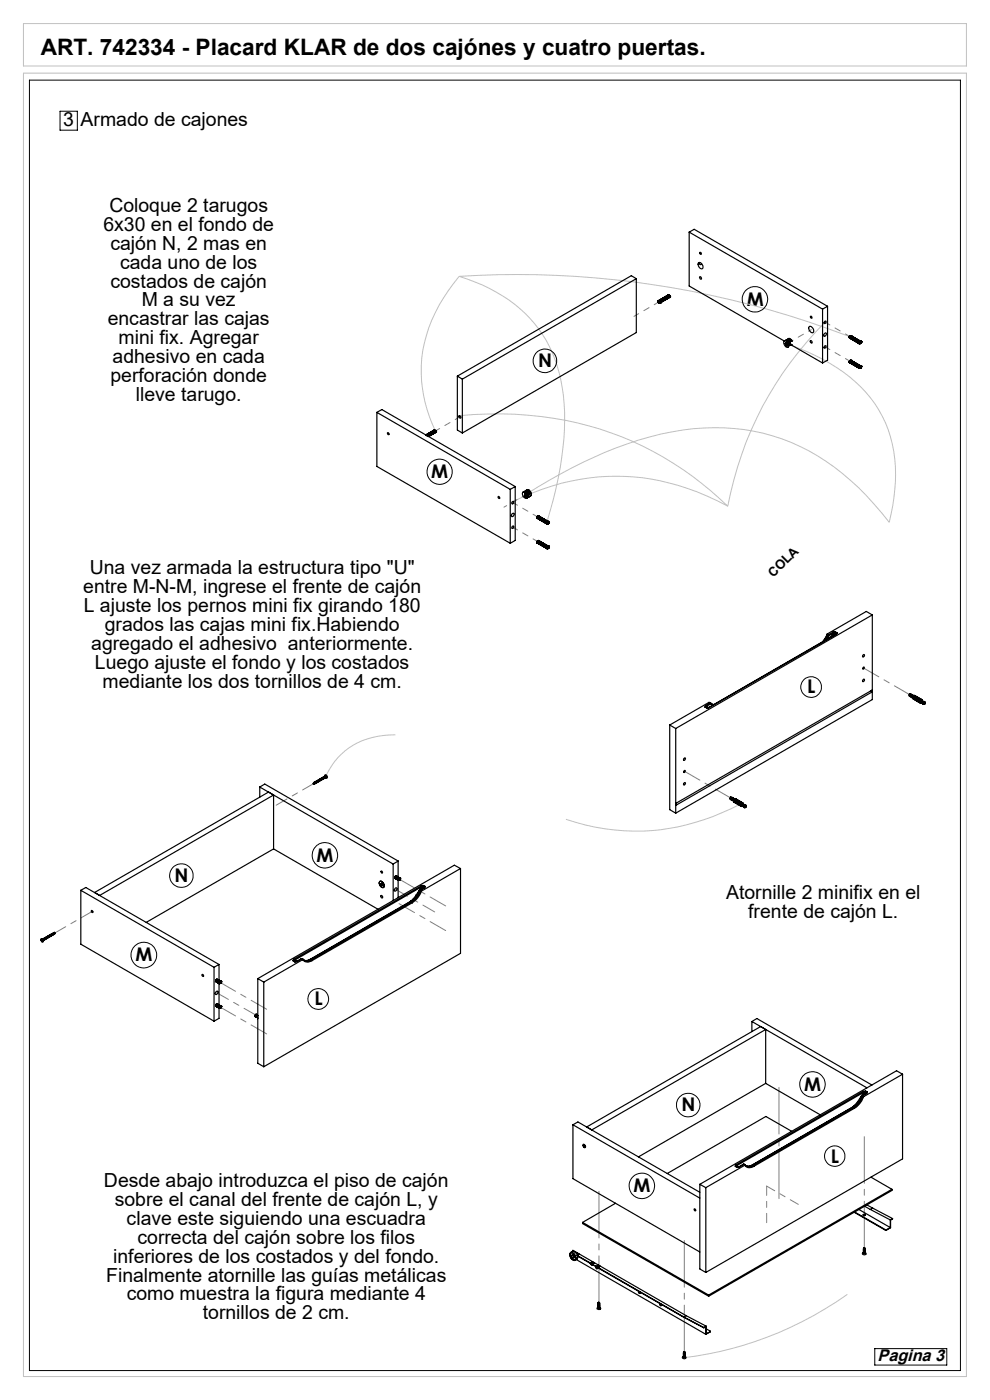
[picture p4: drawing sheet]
<svg xmlns="http://www.w3.org/2000/svg" width="210mm" height="297mm" viewBox="0 0 210 297" stroke-linecap="round" stroke-linejoin="round" font-family="sans-serif">
<path d="M5 15.5h200v276.5h-200zM5 5h200v9h-200zM97.4 58.6a32.2 32.2 0 0 1 16.9 11.2 31.4 31.4 0 0 1 5.5 19.4 74.5 74.5 0 0 1-3.8 21.6M97.4 58.6a196.5 196.5 0 0 1 82.9 12.8M97.4 58.6a31 31 0 0 0-8 20.6 29.5 29.5 0 0 0 3 12.2M167 73a37.4 37.4 0 0 1 17.7 11.5 27.2 27.2 0 0 1 4.9 21.1l-1 5.2a54 54 0 0 0-18.9-16.1 44.3 44.3 0 0 0-29.5-2.6 94.9 94.9 0 0 0-28.5 12.7M175 68.4a73.8 73.8 0 0 0-20.6 39M97.4 88.2a70.9 70.9 0 0 1 43.4 8.8 70.2 70.2 0 0 1 13.6 10.4M108.9 106.4a47.3 47.3 0 0 1 45.5 1M83.9 155.9a15.1 15.1 0 0 0-14.2 7.6l-.6 1.1M157 170.6a45.4 45.4 0 0 1-36.9 3.2M179.7 274.6a75.8 75.8 0 0 1-34.7 13.4" fill="none" stroke="#c0c0c0" stroke-width=".21"/>
<g fill="none" stroke="#000" stroke-width=".21">
<path d="M6.2 17h197.5v273.8h-197.5zM12.7 23.6h3.7v4h-3.7zM185.6 286.1h15.2v3.5h-15.2z"/>
<circle cx="115.6" cy="76.6" r="2.5"/>
<circle cx="160.1" cy="63.5" r="2.7"/>
<circle cx="93.3" cy="100.1" r="2.66"/>
<circle cx="172" cy="145.8" r="2.2"/>
<circle cx="38.5" cy="185.8" r="2.51"/>
<circle cx="68.9" cy="181.5" r="2.69"/>
<circle cx="30.5" cy="202.6" r="2.72"/>
<circle cx="67.5" cy="211.9" r="2.2"/>
<circle cx="146" cy="234.4" r="2.49"/>
<circle cx="172.3" cy="230.1" r="2.69"/>
<circle cx="136.1" cy="251.6" r="2.69"/>
<circle cx="177.1" cy="245.3" r="2.15"/>
</g>
<path d="M139.8 64.1l-5.3 3M175 73.6l5.3 3M180.3 71.4l-5.3-3M97.6 88.4l-5.3 3.1M108.8 106.6l5.3 3.1M108.8 111.8l5.3 3.1" fill="none" stroke="#808080" stroke-width=".21" stroke-dasharray="15.2 1.3 1.3 1.3" stroke-dashoffset="14.1"/>
<path d="M172.1 69.9l-4.5 2.6M106.9 107.6l4.5-2.6" fill="none" stroke="#808080" stroke-width=".21" stroke-dasharray="15.2 1.3 1.3 1.3" stroke-dashoffset="14.6"/>
<path d="M192.9 147.4l-9.7-5.7M145.2 163.6l9.8 5.7" fill="none" stroke="#808080" stroke-width=".21" stroke-dasharray="15.2 1.3 1.3 1.3" stroke-dashoffset="11.5"/>
<path d="M84.6 191.7l9.9 5.7M94.5 192.2l-9.9-5.7M46.7 208.4l9.9 5.7M56.6 219.3l-9.9-5.7" fill="none" stroke="#808080" stroke-width=".21" stroke-dasharray="15.2 1.3 1.3 1.3" stroke-dashoffset="11.4"/>
<path d="M83.9 188.7l8.3 4.8M46 210.6l8.3 4.7" fill="none" stroke="#808080" stroke-width=".21" stroke-dasharray="15.2 1.3 1.3 1.3" stroke-dashoffset="12.4"/>
<path d="M66.5 166.2l-7.9 4.6M19.5 193.4l-7.9 4.5" fill="none" stroke="#808080" stroke-width=".21" stroke-dasharray="15.2 1.3 1.3 1.3" stroke-dashoffset="12.6"/>
<path d="M165.2 254.3v-23.6M127.1 276.3v-23.6M183.3 264.7v-23.6M145.2 286.8v-23.6" fill="none" stroke="#808080" stroke-width=".21" stroke-dasharray="15.2 1.3 1.3 1.3" stroke-dashoffset="5.3"/>
<path d="M162.6 251.6v7.8M169.3 255.5l-6.7-3.9" fill="none" stroke="#808080" stroke-width=".21" stroke-dasharray="15.2 1.3 1.3 1.3" stroke-dashoffset="13.3"/>
<g fill="none" stroke="#000" stroke-width=".25">
<path d="M135 59.1l-1.1-.6-36.9 21.3M135 59.1l-36.9 21.3M135 59.1v11.5l-36.9 21.3M146.2 49.2l28.3 16.4M146.2 49.2l1-.6 28.3 16.4M146.2 49.2v11.5l20.2 11.7M148.2 55.7a.82 .82 0 0 1 .8 .4 .82 .82 0 0 1-.1 .9 .99 .99 0 0 1-.7-1.3zM148.4 55.7a.24 .24 0 0 0 0 .4 .24 .24 0 0 0 .4-.2M148.4 58.7h.2a.27 .27 0 0 1 .2 .2 .27 .27 0 0 1-.2 .3zM148.5 53.5a.21 .21 0 0 1 .3 .2 .21 .21 0 0 1-.2 .2zM97 79.8l1.1 .6M97 79.8v11.4l1.1 .7"/>
<path d="M139.6 63.9h.1M139.6 64h.1M139.6 63.9l.3 .1v.3zM139.6 63.8h.1M139.6 64.1h.1M139.6 63.8v.2M139.6 63.8v.1M139.6 63.8h.2M139.7 63.8h.1M139.7 64.2h.1M139.7 64.2l.1 .1M139.8 63.8h.1"/>
<path d="M139.8 64.3h.1M139.8 63.8l.1 .1M139.9 63.9h.1M139.9 64.3h.1M139.9 63.9v.1M139.9 64h.1M139.9 64l.1 .1M140 64.1h.1M140 64.2h.1M140 64v.3M140 64.2l-.1 .1M140 64.1v.1"/>
<path d="M141.7 62.6h.1M141.7 62.6l-2 1.2M141.8 62.6l-2.2 1.2M141.8 62.6h.1M141.8 62.6l-2.1 1.2M141.9 62.6h.1M141.9 62.6l-2.1 1.2M141.9 62.7h.1M141.9 62.6v.1M141.9 62.7l-2.1 1.1M141.9 62.7l.1 .1M141.9 62.7l-2 1.2"/>
<path d="M142 62.8h.1M142 62.8l-2.1 1.2M142 62.8l-2.1 1.1M142 62.8v.1M142 63.1h.1M142 63.1l-2.1 1.2M142 63h.1M142 62.9h.1M142 62.9l-2 1.1M142 62.9l-2 1.2M142 63l-2 1.2M142 63.1l-2 1.2"/>
<path d="M142.1 62.9l-2.1 1.2M142.1 62.9h-.1M166.3 72.5a.7 .7 0 0 1 .8 0 .7 .7 0 0 1 .2 .8 .42 .42 0 0 1-.5 .4 .42 .42 0 0 1-.4-.4zM166.6 72.2h.4l-.6 .1M166.6 72.9l.1 .1M166.7 72.9l.1 .1M166.7 72.8v.1M166.7 72.9h-.1M166.7 72.2a.57 .57 0 0 1 .6-.1 .57 .57 0 0 1 .3 .5M166.7 72.9v-.2l.3 .4h-.2M166.7 73v.2M166.8 73.1h.1"/>
<path d="M166.8 72.7l-.1 .2M166.8 73v.1M166.8 73h-.1M166.8 73.1l-.1 .1M166.8 73.1v.1h-.1M166.8 73.1h.2M167 72a.52 .52 0 0 1 .6-.1 .52 .52 0 0 1 .3 .5M167 72.2l.5 .5M167 72.2l-.2 .1a.81 .81 0 0 1 .3 1.3M167 73l.3 .3h-.3zM167 72.2v.3l.5 .2M167.1 73v.3l.2-.1"/>
<path d="M167.1 71.9a.53 .53 0 0 1 .8 .5M167.2 72.5l.1 .3 .2-.1M167.5 73.2h.4M167.5 73.2h-.1M167.5 72.4v-.2l.4 .2M167.5 73v.2M167.5 73l.4 .2M167.6 72.9l.4 .2-.1 .1M167.6 72.2v.3M167.6 72.6v.3M167.6 72.9l-.1 .1M167.6 72.6l-.1 .1"/>
<path d="M167.9 73.2l6.6 3.8M171.7 69.3a.79 .79 0 0 1 .8 .4 .79 .79 0 0 1-.1 .9l-.5-.2a.9 .9 0 0 1-.2-1.1zM171.9 72.3l.1-.1 .3 .4a.26 .26 0 0 1-.4 .1 .26 .26 0 0 1 0-.4zM171.9 67.1a.2 .2 0 0 1 .3 .1 .2 .2 0 0 1-.1 .3zM174.5 65.6v11.4M174.8 70.8l.3-.2a.36 .36 0 0 1 .1 .5 .36 .36 0 0 1-.5 .2zM174.9 73.4l.2-.1a.25 .25 0 0 1 .1 .4 .25 .25 0 0 1-.4 0zM174.9 68.2l.2-.1a.23 .23 0 0 1 .1 .4 .23 .23 0 0 1-.4-.1zM175.5 65l-1 .6M175.5 65v11.4l-1 .6M180.1 76.8l2.1 1.2M180.1 76.8l2.1 1.3"/>
<path d="M180.1 71.5l2.1 1.3M180.1 71.6l2.1 1.2M180.2 76.8h.1M180.2 71.5h.1M180.2 71.6h.1M180.2 76.7l2 1.2M180.2 76.7v.1M180.2 76.8v.1M180.2 76.9h.1M180.2 71.7h.1M180.2 71.4v.1M180.2 76.7h.1"/>
<path d="M180.2 71.6l2 1.2M180.2 76.8l2 1.2M180.2 76.8h-.1M180.2 76.9l2 1.1M180.2 71.4l2 1.2M180.2 71.4h.1M180.2 71.5l2 1.1M180.2 71.5l2 1.2M180.2 71.7l2 1.2M180.2 76.6h.1M180.2 76.6v.1M180.2 76.6l2 1.2"/>
<path d="M180.2 76.9l2 1.2M180.2 71.4l2.1 1.1M180.2 76.5h.1M180.2 76.5v.1M180.2 71.3h.1M180.2 71.3v.1M180.2 76.5l2.1 1.2M180.2 76.6l2.1 1.1M180.2 71.3l2.1 1.2M180.3 71.3l-.1 .1M180.3 71.3h.1M180.3 76.5l-.1 .1"/>
<path d="M180.3 76.5l2 1.2M180.3 71.3l2 1.2M180.3 76.5h.1M180.3 76.5l2.1 1.1M180.3 76.5h-.1M180.3 71.3l2.1 1.2M180.3 71.3h-.1M180.3 71.3l2.2 1.1M180.3 76.5l2.2 1.1M180.3 76.4l2.1 1.2M180.3 71.2l2.1 1.2M180.4 76.4h.1"/>
<path d="M180.4 71.2h.1M180.4 76.4l2 1.2M180.4 71.2l2 1.2M180.4 76.4l2.1 1.2M180.4 71.2l2.1 1.2M180.5 76.4h-.1M180.5 76.4l2 1.2M180.5 71.2l2 1.2M180.5 76.4h.1M180.5 71.2h.1M180.5 76.4l2.1 1.2M180.5 71.2l2.1 1.2"/>
<path d="M182.2 72.7h.1M182.2 78.1h.1M182.2 78h.1M182.2 77.9h.1M182.2 72.8h.1M182.2 72.7v.1M182.2 72.6v.1M182.2 72.6h.1M182.2 72.8v.1M182.2 77.9v.2M182.2 77.8v.1M182.2 77.8h.1"/>
<path d="M182.2 72.9h.1M182.2 72.9h.2M182.3 78.1h.1M182.3 77.7l-.1 .1M182.3 77.7h.1M182.3 72.9h.1M182.3 72.5l-.1 .1M182.3 72.5h.1M182.3 72.6l.3-.1a.24 .24 0 0 1 0 .3 .24 .24 0 0 1-.3 0zM182.4 78.1h.1M182.4 78.1h-.1M182.4 77.7h-.1"/>
<path d="M182.4 77.7h.1M182.4 72.9h.1M182.4 72.4h.1M182.4 77.6v.1M182.4 77.6h.1M182.4 72.4v.1M182.4 72.8v.1M182.4 78.1h-.2M182.5 77.6h.1M182.5 78.1h.1M182.5 72.4h.1M182.5 72.8h.1"/>
<path d="M182.5 72.8l-.1 .1M182.5 77.6h-.1M182.5 72.4h-.1M182.5 78h.1M182.6 77.6h.1M182.6 77.7h.1M182.6 77.9h.1M182.6 72.4h.1M182.6 72.5h.1M182.6 72.7h.1M182.6 72.4v.2M182.6 77.6v.3"/>
<path d="M182.6 77.9v.1M182.6 77.6h-.1M182.6 72.4h-.1M182.6 72.4v.1M182.6 77.8h.1M182.6 72.6h.1M182.6 77.6v.1M79.9 87.5v11.5l28.3 16.2M79.9 87.5l28.3 16.3M79.9 87.5l1.1-.6 28.3 16.3M82.2 91.8h.1a.23 .23 0 0 1 .2 .2 .23 .23 0 0 1-.2 .2zM90.8 92.5l1.6-.9z"/>
<path d="M92 91.3h.1M92 91.3l-1.7 1 1.8-1M92.1 91.3h.1M92.2 91.3h.1M92.2 91.3l.2 .1M92.2 91.3l-1.8 1M92.3 91.3v.1M92.3 91.3l-1.8 1.1 1.8-1M92.3 91.3h.1M92.3 91.4h.1M92.3 91.4l-1.7 1 1.8-1M92.4 91.4h.1"/>
<path d="M92.4 91.5h.1M92.4 91.4v.1M92.4 91.4l-1.8 1.1 1.8-1M92.4 91.6h.1M92.4 91.7h.1M92.4 91.5v.3l-1.5 .8 1.5-.9M92.4 91.5l-1.7 1M92.4 91.6l-1.6 1M92.4 91.6l-1.6 1 1.6-.9M97.4 88.2h.1a.27 .27 0 0 1 .3 .2 .27 .27 0 0 1-.2 .3l-.2-.2zM98.1 80.4v11.5M105.7 105.4a.21 .21 0 0 1 .2 .1 .21 .21 0 0 1-.1 .3z"/>
<path d="M108.2 103.8v11.4M108.6 106.5l.2-.1a.24 .24 0 0 1 .1 .3 .24 .24 0 0 1-.4 0zM108.6 109l.2-.1a.36 .36 0 0 1 .2 .4 .36 .36 0 0 1-.5 .3zM108.7 111.7l.1-.1a.24 .24 0 0 1 .1 .3 .24 .24 0 0 1-.4 0zM109.3 103.2l-1.1 .6M109.3 103.2v11.4l-1.1 .6M111.4 105.2l.3 .2h.4l-.4-.2M111.4 105.3l-.1 .1M111.4 105.3l.5 .3M111.7 104h.3l-1.1 .4M111.7 104.8a.44 .44 0 0 0-.5-.5 .44 .44 0 0 0-.4 .5 .84 .84 0 0 0 1 .9l-.5-.3M111.7 104.8l-.4-.2v.8"/>
<path d="M111.7 103.9a.82 .82 0 0 1 .9 .4 .82 .82 0 0 1-.1 .9M111.7 105.2v-.4l-.1-.1-.2 .6M111.7 105.2l.2-.1 .4 .2M111.9 105.6l-.2 .1M111.9 105.6h-.1M111.9 104.5a.28 .28 0 0 1 .2 .2 .28 .28 0 0 1-.1 .3zM112.1 104a.72 .72 0 0 1 .5 .6 .72 .72 0 0 1-.2 .7l-.3-.1v-.3M112.1 104l-.7 .4 .4 .3-.1 .1M112.1 104.3l.2 .5-.3 .2M112.1 104v.3M112.1 104.3l-.2 .2M112.3 105.3l-.2 .2"/>
<path d="M112.3 105.3v.1M113.9 109.8l2.1 1.2M113.9 109.9l2 1.2M113.9 115l2.1 1.2M113.9 115h.1M113.9 109.8h.1M113.9 109.7h.1M113.9 109.7v.1M113.9 109.9h.1M113.9 114.9h.1M113.9 114.9v.1M113.9 115v.1"/>
<path d="M113.9 115.1h.1M113.9 109.7l2.1 1.2M113.9 115.1l2.1 1.2M113.9 109.7l2.1 1.3M113.9 109.8v.1M113.9 109.9l2.1 1.2M113.9 109.9l2.1 1.3M113.9 114.9l2.1 1.2M113.9 115.1l2 1.2M113.9 109.6h.1M114 109.6h.1M113.9 109.6v.1"/>
<path d="M113.9 110h.1M113.9 115.2h.1M113.9 109.6l2.1 1.2M113.9 115.2l2.1 1.2M114 109.6h-.1M114 114.8h.1M114 114.8l-.1 .1M114 109.6l2 1.2M114 114.8l2 1.2M114 109.5h.1M114 109.5v.1M114 109.6l2.1 1.1"/>
<path d="M114 109.5l2.1 1.2M114 114.8l2.1 1.2M114.1 109.5h.1M114.1 114.7h.1M114.1 109.5l2 1.2M114.1 109.5h-.1M114.1 114.8l2 1.1M114.1 114.7l2 1.2M114.1 114.7v.1M114.1 114.7l2.1 1.2M114.1 109.4l2.1 1.3M114.1 114.7l2.1 1.1"/>
<path d="M114.2 109.5l2.1 1.1zM114.2 114.7l2.1 1.1M115.9 111.1h.1M115.9 116.3h.1M116 111.1h.1M116 111h.1M116 110.9v.1M116 110.9h.1M116 116.3h.1M116 116.2h.1M116 116.1h.1M116 111v.2"/>
<path d="M116 116.2v.2M116 111l-.1 .1M116 116.2l-.1 .1M116 111.1v.1M116 110.8v.1M116 110.8h.1M116 116.3v.1M116 111.2h.1M116 116.4h.1M116 116v.2M116 116h.1M116.1 111.2h.1"/>
<path d="M116.1 110.7l-.1 .1M116.1 110.7h.1M116.1 116.4h.1M116.1 116h-.1M116.1 116h.1M116.1 111.1h.1M116.1 111.1v.1M116.1 115.9v.1M116.1 115.9h.1M116.1 116.3h.1M116.1 110.8h.2l-.2 .3zM116.1 116.3v.1"/>
<path d="M116.1 115.9h.2M116.2 110.7h.1M116.2 115.9h.1M116.2 116l.1 .1-.2 .2zM116.2 111.1h-.1M116.2 110.6h.1M116.2 110.6v.1M116.2 111.1h.1M116.2 116.3h-.1M116.2 116.3h.1M116.2 110.6l.1 .1M116.2 115.8l-2-1.2 2.1 1.2"/>
<path d="M116.3 110.7h.1M116.3 111h.1M116.3 115.9h.1M116.3 116.2h.1M116.3 110.7v.2M116.3 110.6v.1M116.3 115.8v.1M116.3 115.8l-.1 .1M116.3 110.9h.1M116.3 116.1h.1M116.3 115.9v.2M116.3 110.9v.1"/>
<path d="M116.3 115.9v.1M116.3 110.8h.1M116.3 116h.1M175.5 134.5l-1.1 1.7M175.5 134.5v.2M175.5 134.7l-.9 1.4M175.5 134.5l.2 .2M175.5 134.7l.1 .1M175.6 134.8l.2 .1M175.6 134.8l-.5 1M175.7 134.7l.1 .2M175.7 134.7l-.1 .1"/>
<path d="M175.8 134.9l-.3 .7M176.7 134.1l.1 .2M176.7 134.1l-1 .6M176.8 134.3l-1 .6M176.8 134.3l-.6 .8M177.2 134.1l-.4 .2M177.2 134.1l.2 .2M177.2 134.1l-.6 .8M177.2 134.1h-.5M177.2 134.1h.1M177.2 134.1l.3 .1M177.3 134.5h.1"/>
<path d="M177.3 134.5l-27 15.6M177.4 134.5l-27 15.6M177.4 134.3l-.1 .2M177.5 134.2l-.1 .3M177.5 134.2l-.1 .1M183.1 139l.1-.2a.24 .24 0 0 1 .1 .4 .24 .24 0 0 1-.3 0zM185 130.5l-1.2-.8-8.3 4.8M185 130.5l-41.7 24M185 130.5v17.9l-41.7 24.1M142.1 153.8l1.2 .7M142.1 153.8v18l1.2 .7M143.3 154.5v18"/>
<path d="M149.6 150l.3 .2M149.6 150h.1M149.6 150l.5 .2M149.7 149.7l-.1 .3M149.7 149.7l.1 .2M149.8 149.9l-.2 .1M149.8 149.9l.6 .2M149.9 150.2h.1M150.3 150.1l-.4 .1M150.3 150.1h.1M150.4 150.1l-.5 .1M150.4 149l-8.3 4.8"/>
<path d="M150.4 149l.3 .2M150.4 149l.2 .2M150.6 149.2l.1 .1M150.6 149.2h.1M150.6 149.2l-.9 .5M150.8 149.2h.1M150.7 149.3l.4 .3M150.7 149.3l-.9 .6M150.8 149.2l.3 .2M150.8 149.2l-.1 .1M150.9 149.4l.5 .1-.4-.1M151 149.4h.1"/>
<path d="M151.1 149.4l.2 .1M183.1 144.2l.1-.1a.24 .24 0 0 1 .1 .3 .24 .24 0 0 1-.3 .1zM183.1 141.6l.1-.1a.22 .22 0 0 1 .1 .3 .22 .22 0 0 1-.3 0zM185 146.4l-41.6 24v.4l41.6-24-.4-.2M193 147.1v.5M193 147.2h.1M193 147.1a.3 .3 0 0 0-.2 .3 .3 .3 0 0 0 .2 .3M193.1 147.7v-.2l.2-.3a.3 .3 0 0 0-.3 .3 .3 .3 0 0 0 .1 .3M193.4 147.9a.27 .27 0 0 1-.3-.3 .27 .27 0 0 1 .4-.2l-.2 .4 .2 .1M193.5 147.5l.2 .1M193.5 147.5l.1 .1M193.5 147.5h.1"/>
<path d="M193.7 148l1.3 .7v.3l-1.2-.7zM193.8 148l.1 .2M193.9 148.2l1 .7M193.9 148.2l-.1 .1M194 147.7l.2-.1 1.2 .7-.3 .2zM194.1 147.7l-.2 .1M194.1 147.7l1.1 .7M194.2 147.6l-.1 .1M195.6 148.4l.1 .4-.1-.2a.26 .26 0 0 0-.3 .2 .26 .26 0 0 0 .2 .3l-.3 .1M195.6 148.4l-1.7-.9a.51 .51 0 0 0-.3 .7l1.6 1M195.6 148.4h-.1a.51 .51 0 0 0-.3 .8M195.8 149.3l.1 .1"/>
<path d="M195.8 148.9l-.3-.2-.1 .1 .3 .3M195.9 148.8h.1M195.9 148.8l-.2 .3 .1 .2M196 149.3h.1M196 148.8a.32 .32 0 0 0-.3 .2 .32 .32 0 0 0 .1 .3M196 148.8l.2 .1M196 149.2l.1 .1M196.1 149.2h.1M196.1 149.3h-.1M196.1 149.3h.1M196.1 149.2l-.1 .1M196.1 149.1v.1"/>
<path d="M196.1 149.2v.1M196.1 149.2h.2M196.2 148.9l.1 .1a.32 .32 0 0 1-.1 .3 .32 .32 0 0 1-.3 .1M196.2 148.9a.34 .34 0 0 0-.3 .2 .34 .34 0 0 0 0 .3M196.2 149.2h.1M196.3 149.2h-.2M55.1 167l28.3 16.3M55.1 167l1.1-.7 28.3 16.4M55.1 167v2.1M58 168.7v11.4M66.5 166.2l.1-.1 .1 .2h-.1M66.5 166.2l.1 .1"/>
<path d="M66.6 166.1l.1 .1M66.6 166.3l-.1 .1M66.6 166l.2 .3v-.2a.18 .18 0 0 0-.2-.1 .18 .18 0 0 0-.2 .2M66.6 166l.2-.1 .2 .3-.2-.2M66.7 166l.1 .2M66.7 166.2v.1M66.8 165.9h.2l.1 .3-.2-.3M66.9 165.9l.1 .2M67 165.9l.1 .1M67 166.1h.1M67.1 165.8l.1 .3v-.3h-.3M67.1 165.7h.1l.2 .3-.2-.3"/>
<path d="M67.1 165.8l.1 .1M67.2 165.7l.3-.1v.3l-.2-.2M67.3 165.7l.1 .2M67.4 165.6l.2 .1M67.5 165.6l.1 .2v-.2h-.3M67.5 165.8h.1M67.6 165.6l.1 .1M67.6 165.5l.2 .2-.1-.3-.2 .1M67.6 165.4h.3v.3l-.1-.3M67.7 165.4l.1 .2M67.8 165.4l.1 .1M68 165.3l.1 .1"/>
<path d="M68.1 165.2l.1 .3 .1-.1-.2-.2h-.2l.2 .4-.1-.3h-.2M68.1 165.2l.2-.1v.3l-.1-.2M68.1 165.2l.1 .2M68.3 165.1l.1 .2M68.3 165.1l.2 .2-.1-.2h-.2M68.4 165.1l.1 .1M68.5 165l.2 .2-.1-.2h-.3M68.5 164.9a.19 .19 0 0 1 .2 0 .19 .19 0 0 1 0 .3l-.1-.3M68.5 165l.2 .1M68.6 164.8h.3v.3l-.1-.3M68.7 164.9l.1 .1M68.8 164.8l.2-.1v.3"/>
<path d="M68.8 164.8l.1 .2M69 164.7h.1M69 164.7l.1 .2M69 164.4h.2a.33 .33 0 0 1 .3 .3 .33 .33 0 0 1-.2 .4l-.2-.1v-.3h-.2zM69 165h.1M145.1 163.6l.1-.2a.19 .19 0 0 1 .1 .3 .19 .19 0 0 1-.3 .1zM145.2 166l.2 .1a.25 .25 0 0 1-.1 .3 .25 .25 0 0 1-.3 0zM145.2 160.8h.2a.26 .26 0 0 1 0 .4 .26 .26 0 0 1-.4 0zM155 169.5h.1M155 169.5v-.5a.29 .29 0 0 0-.2 .3 .29 .29 0 0 0 .2 .3M155 169.1l.2 .1M155.2 169.6h.1"/>
<path d="M155.2 169.6l-.1-.2 .2-.2a.28 .28 0 0 0-.3 .2 .28 .28 0 0 0 .2 .3M155.5 169.4h-.2v.2l.2 .3M155.5 169.4l.1-.1 .1 .2h-.2M155.5 169.4v-.1a.25 .25 0 0 0-.3 .2 .25 .25 0 0 0 .2 .3M155.5 169.4v.1M155.8 169.9l1.2 .7v.3l-1.2-.7zM155.9 169.9v.2M155.9 170.1l1.1 .7M155.9 170.1l-.1 .1M156.2 169.6v-.1l-.3 .2 1.2 .7 .3-.2M156.2 169.6l-.2 .2M156.2 169.6l1.1 .7"/>
<path d="M157.6 171l-.4 .1M157.6 170.4l.1 .3a.18 .18 0 0 0-.1-.2 .18 .18 0 0 0-.2 .1l-.1 .4h.3M157.6 170.4l-1.6-1a.47 .47 0 0 0-.4 .7l1.6 1M157.6 170.4a.46 .46 0 0 0-.4 .7M157.8 171.3h.1M157.8 170.8l-.4-.1v.2l.3 .2M158 171.1h.3l-.1 .2h-.2zM158.1 170.7l-.3 .1v.5M158.1 170.7l.1 .1-.3 .3v.2M158.1 170.7l-.4 .3 .1 .3M158.1 171.3h.1M158.1 171.1h.1"/>
<path d="M158.1 171.2l.1 .1M158.2 171v.3M158.2 171.1h.1M158.2 171h-.1M158.2 170.8a.31 .31 0 0 1 0 .4 .31 .31 0 0 1-.3 .1M158.3 171.1l-.3 .1v-.1M8.7 199.2a.38 .38 0 0 1 .4 .2 .38 .38 0 0 1-.1 .4l-.3-.2zM8.7 199.4l.3 .1M8.7 199.4l.2 .1M8.8 199.4h.1M8.8 199.4h-.1M8.9 199.5v.2"/>
<path d="M8.9 199.2l.2 .1 .1 .4M9 199.4l-.1-.1v.4M9 199.6h.1zM9 199.5l.1 .1M9 199.5h-.1M9 199.6l-.1 .1M9 199.2l.3 .1v.2h-.1M9.1 199.3l.1 .1M9.1 199.2h.3l.1 .2-.2-.2M9.2 199.2l.1 .2M9.2 199.4v.1M9.3 199.1l.2 .2"/>
<path d="M9.4 199.1l.2 .2-.1-.3-.2 .1M9.5 199.1l.1 .1M9.6 198.9h.2l.1 .3-.2-.3M9.6 199l.1 .2-.1-.3-.2 .1M9.6 199l.2 .1M9.8 198.9l.1 .1M9.9 198.8l.2 .2M10 198.7h.3v.2l-.2-.2M10 198.8l.2 .1-.2-.2-.2 .1 .2 .3-.1-.3-.2 .1M10.1 198.7l.1 .2M10.2 198.6l.1 .2M10.3 198.6l.1 .3v-.3h-.3"/>
<path d="M10.3 198.6l.2 .1M10.4 198.4h.2l.1 .3-.2-.3M10.4 198.5l.2 .3-.1-.3h-.2M10.5 198.5l.1 .1M10.5 198.7h.1M10.5 198.4h.3l.1 .2-.2-.2M10.6 198.4l.2 .1M10.8 198.3l.1 .2M10.8 198.2l.2-.1 .1 .3-.1-.2M10.8 198.3l.2 .2-.1-.3-.2 .1M10.9 198.2l.1 .2M11 198.1h.3v.3l-.2-.3"/>
<path d="M11 198.2l.2 .1M11.2 198.1l.1 .1M11.3 198l.2 .3-.2-.3h-.2M11.3 198l.2 .2M11.4 197.9l.2 .3-.2-.3-.1 .1M11.5 197.9h.1M11.6 197.8l-.2 .1M11.6 197.8l-.1 .1M11.6 197.8v.1M11.6 197.9v.2M11.6 197.9h-.1M17.1 188.9l1.1-.6 28.3 16.3"/>
<path d="M17.1 188.9l28.3 16.3M17.1 188.9v11.4l28.3 16.3M19.4 193.1l.2 .1 .1 .3a.24 .24 0 0 1-.3 0 .24 .24 0 0 1 0-.4zM20.1 189.3l36.9-21.3 1 .7-36.9 21.3zM58 180.1l22.2 12.8M58 180.1l-27 15.6M80.5 187a.81 .81 0 0 1 .8 .4 .81 .81 0 0 1 0 .9 .9 .9 0 0 1-.8-1.3zM80.6 187a.81 .81 0 0 1 .8 .4 .81 .81 0 0 1-.1 .9 .94 .94 0 0 1-.7-1.3zM80.8 187.6h.1M80.8 190h.1a.29 .29 0 0 1 .3 .2 .29 .29 0 0 1-.2 .3l-.2-.3zM80.8 184.8l.3 .1v.3a.25 .25 0 0 1-.3-.1 .25 .25 0 0 1 0-.3zM80.9 187.5l.1 .1"/>
<path d="M80.9 187.5h.1M80.9 187.5l-.1 .1M80.9 187.5l-.1-.1v.2M80.9 187.5v-.1l.3 .4-.2-.1M80.9 187.6v.2M81 187.8h.1M81 187.4l-.1 .1M81 187.6v.2M81 187.6h-.1M81 187.8h-.1M81 187.7v.2l-.1-.1M81 187.7h.2"/>
<path d="M81.3 187.6l.2 .3h-.2zM81.5 187.9h-.2M83.4 183.3v7.7M83.7 186.1l.7 .4M83.7 186.2l.7 .5M83.7 186.3l.7 .4M83.7 186l.7 .4M83.7 186l.8 .4M83.8 186l.7 .4M83.9 188.4a.3 .3 0 0 1 .4 .2 .3 .3 0 0 1-.3 .4l-.1 .1a.34 .34 0 0 1-.3-.4 .34 .34 0 0 1 .3-.3zM83.9 185.8l.7 .5M83.9 185.8l.7 .4"/>
<path d="M84 185.8l.7 .4M84.4 186.6v.1M84.4 186.6h.1M84.4 186.5h.1M84.4 186.7h.1M84.4 186.7l.1 .1M84.4 186.5v.1M84.4 186.5l-.7-.4 .7 .5M84.4 186.4h.1M84.4 186.7h.2M84.5 186.4h.1M84.5 182.7v3.4"/>
<path d="M84.5 186.7v3.7M84.5 182.7l-1.1 .6M84.5 186.7h.1M84.5 186.3h.1M84.5 186.3v.1M84.5 186.3l-.7-.4 .7 .4M84.5 186.7v.1M84.5 186.3l-.6-.4 .6 .4M84.6 186.7h.1M84.6 186.3h.1M84.6 186.2h.1M84.6 186.2l-.1 .2"/>
<path d="M84.6 186.3l.2 .2-.3 .2zM84.7 186.2h.1M84.7 186.7h.1M84.7 186.6h.1M84.7 186.2v.1M84.7 186.5h.1M84.7 186.2l-.7-.4-.3 .3 .1 .2M84.8 186.3h.1M84.8 186.3v.1M84.8 186.4h.1M84.8 186.2v.1M84.8 186.2l-.1 .1"/>
<path d="M87.1 191.2h.1M87.1 191.2l-21.3 12.3M87.2 191.2l-21.3 12.3M87.2 191.2l.1 .1M87.3 191.3l.2 .2M87.3 191.3l-21.2 12.3M87.5 191.5l-21.3 12.3M88.3 189.8l-1.2 1.4M88.3 189.8l.1 .1M88.9 189l-.7 1.2-1.1 1M88.9 189h.1M89 189a4.9 4.9 0 0 1-1.8 2.2"/>
<path d="M89 189l.1 .1M89 188.9l-.1 .1M89 188.9h.1M89.1 188.9l-.1 .1M89.1 188.9l.2 .2M89.1 189.1a4.9 4.9 0 0 1-1.8 2.2M89.3 188l.1 .1M89.3 189.1h-.2M89.3 188l-27 15.5M89.3 189.1h.1M89.4 189.1a4.9 4.9 0 0 1-1.9 2.4M89.4 188.1l-27 15.6"/>
<path d="M89.4 188.1l-1.1 1.7M89.8 188l-.4 .1M89.8 188l.3 .1M89.8 188l-.5 .7M89.9 187.9l-.6 .1M89.9 187.9l-.1 .1M89.9 187.9l.2 .1M90 188.3l-1 .6M90.1 188.1l-.1 .2M90.1 188.1l-.2 .3M90.1 188l.1 .2-.2 .1M90.1 188v.1"/>
<path d="M97.7 184.3l-1.3-.8-41.7 24.1M97.7 184.3l-8.3 4.8M97.7 184.3v17.9l-41.7 24.1M45.4 205.2v11.4M45.7 208.1l.7 .4M45.7 208.2l.7 .4M45.7 213.3l.7 .4M45.7 213.4l.7 .5M45.8 208.2l.6 .4M45.8 213.2l.7 .4M45.8 213.3l.6 .4M45.8 207.9l.7 .4"/>
<path d="M45.8 213.1l.7 .4M45.9 213.1l.6 .4M45.9 213l.6 .5M45.9 213l.7 .4M45.9 210.3h.2a.37 .37 0 0 1 .1 .4 .37 .37 0 0 1-.5 .2zM45.9 207.8l.7 .4M46.1 207.7l.6 .4M46.1 207.7l.7 .4M46.1 213l.6 .4M46.1 213l.7 .4M46.1 207.7a.34 .34 0 0 0-.3 .2 .34 .34 0 0 0 0 .4l.7 .4M46.1 213a.34 .34 0 0 0-.3 .1 .34 .34 0 0 0 0 .4l.7 .4"/>
<path d="M46.4 213.7l-.7-.4 .7 .5M46.4 208.6h.1M46.4 208.5v.1M46.4 208.5h.1M46.4 208.4h.1M46.4 213.8h.1M46.4 213.7h.1M46.4 213.6h.1M46.4 213.9h.2M46.4 208.4v.1M46.4 213.6v.3M46.4 208.4l-.6-.4 .6 .5"/>
<path d="M46.4 213.8l.1 .1M46.5 208.6h.1M46.5 208.3h.1M46.5 213.9h.1M46.5 213.6h.1M46.5 213.5h.1M46.5 208.6h-.1M46.5 208.3l-.1 .1M46.5 204.6v3.4M46.5 208.6v4.6M46.5 213.9v2.1l-1.1 .6M46.5 208.3l-.7-.3 .6 .4"/>
<path d="M46.5 208.6v.1M46.5 213.6l-.7-.4 .6 .4M46.5 204.6l-1.1 .6M46.5 208.7h.1M46.5 213.5l-.7-.4 .7 .4M46.5 208.2v.1M46.5 208.2h.1M46.5 208.2l-.6-.4 .7 .4M46.6 208.6h.1M46.6 208.2h.1M46.6 213.9h.1M46.6 213.9h-.1"/>
<path d="M46.6 213.4l-.1 .1M46.6 213.4h.1M46.6 208.1v.1M46.7 208.1h.1M46.7 208.6h.1M46.7 213.4h.1M46.7 213.8h.1M46.7 208.6h-.1M46.7 213.8l-.1 .1M46.7 208.1l-.1 .1M46.7 213.4h-.1M46.7 208.1l-.7-.4 .6 .5"/>
<path d="M46.7 213.4l-.7-.4 .6 .4M46.7 208.1v.1M46.7 208.5h.1M46.7 208.2h.1M46.8 208.2h.1M46.8 208.5h.1M46.8 213.4h.1M46.8 213.7h.1M46.8 213.4h-.1M46.8 208.1l-.1 .1M46.8 208.1v.1M46.8 208.4h.1"/>
<path d="M46.8 213.4v.1M46.8 213.6h.1M46.8 208.3h.1M46.8 213.5h.1M46.8 208.2v.1M46.8 213.4v.2M54.2 215.7l.1 .1M54.3 215.8h.2M54.4 215.2l-.3 .1 .1 .4M54.4 215.2l-.2 .1v.4M54.4 215.2l.2 .1M54.6 215.3l.1 .2-.2-.1-.1 .2 .2 .2"/>
<path d="M54.6 215.3a.34 .34 0 0 0-.3 .1 .34 .34 0 0 0 0 .4M54.6 215.5l-.2-.1v.3h.1M54.7 215.7v.4v-.3M54.7 207.6l1.3 .7M54.7 207.6v18l1.3 .7M56 208.3v18M62.2 203.8h.1M62.2 203.8l.3 .2M62.3 203.8l.2 .2M62.3 203.8l.4 .2M62.3 203.5l-.1 .3M62.3 203.5l.1 .2"/>
<path d="M62.4 203.7l-.1 .1M62.4 203.7l.6 .2M62.5 204h.1M63 203.9l-.5 .1M63 203.9h.1M63.9 203.4h.2M63.9 203.4h.1M63.9 203.4l-.9 .5M64 203.4h.1M64 203.4l-1 .5M64 203.4l.2 .1M64.1 203.4l.2 .1"/>
<path d="M64.2 203.6a1.41 1.41 0 0 0 2 .2M64.2 203.6l-8.2 4.7M64.2 203.5v.1M64.3 203.5l.3 .3M64.3 203.5h-.1M64.6 203.8h.1M65.8 203.5l-.9 .3-.4-.1 .7 .1 .7-.3M65.8 203.5h.1M65.9 203.5l.2 .1M66.1 203.6l.1 .2M66.1 203.6l-.8 .3-.7-.1M159.5 216.7v2.2"/>
<path d="M159.5 216.7l24.4 14.1M159.5 216.7l1-.6 24.5 14.1M162.4 218.4v11.4M121.5 238.6l1.1-.6 25.8 14.9M121.5 238.6l26.9 15.6M121.5 238.6v11.4l26.9 15.6M124.5 239.1l36.9-21.3 1 .6-36.9 21.3zM162.4 229.8l11.6 6.7M162.4 229.8l-27 15.6M167.9 240l-5.4-3.1-21 12.1M180.9 234.8h.1M180.9 234.8l-21.3 12.3"/>
<path d="M180.9 234.8l-21.2 12.3M180.9 234.8l.2 .1M181.1 234.9l.1 .2M181.1 234.9l-21.3 12.3M181.2 235.1l-21.3 12.3M182.1 233.5l-1.3 1.3M182.1 233.5h.1M182.7 232.6l-.7 1.2-1.1 1M182.7 232.6h.1M182.8 232.5l-.1 .1M182.8 232.6a4.3 4.3 0 0 1-1.9 2.2M182.8 232.5h.1"/>
<path d="M182.8 232.6l.2 .1M182.8 232.5v.1M182.8 232.5l.3 .2M183 232.7a4.7 4.7 0 0 1-1.9 2.2M183.1 231.6l.1 .1M183.1 231.6l-27 15.6M183.1 232.7h-.1M183.2 232.7h-.1M183.2 232.7l-.1 .3a4.6 4.6 0 0 1-1.9 2.1M183.2 231.7l-27 15.6M183.2 231.7l-1.1 1.8M183.6 231.6l-.4 .1"/>
<path d="M183.6 231.6l.3 .1M183.6 231.6l-.5 .7M183.7 231.5l-.6 .1M183.7 231.5l-.1 .1M183.7 231.5l.2 .2M183.7 231.9l.1 .1M183.7 231.9l-.9 .6M183.8 232l-1 .5M183.9 231.7l-.2 .2M183.9 231.7l-.2 .3M183.9 231.7l-.1 .3M183.9 231.7h.1"/>
<path d="M191.5 227.9l-1.3-.7-41.8 24M191.5 227.9l-8.3 4.8M191.5 227.9v17.9l-41.8 24.1M123.6 259.3l26.7 15.4M123.6 259.3v.3l26.7 15.4M123.7 242.7l.3 .1a.32 .32 0 0 1 .3 .3 .32 .32 0 0 1-.4 .3 .49 .49 0 0 1-.2-.7zM123.8 242.9h.1a.25 .25 0 0 1 .2 .2 .25 .25 0 0 1-.1 .2zM123.8 243l.3 .2-.1-.1M123.9 243.1v-.2l.1 .4-.1-.2M123.9 243.1l-.1-.1 .1 .1M124 243l-.1 .1M124 243.1h-.1"/>
<path d="M130.6 255.3l-7 4M148.4 251.2l1.3 .8M148.4 251.2v18l1.3 .7M149.7 252v17.9M156 247.5l.3 .1M156.1 247.4l-.1 .1M156.1 247.4l.3 .2M156.1 247.4l.4 .2M156.1 247.2l-.2 .1 .1 .2M156.1 247.2l.1 .1M156.2 247.3l-.1 .1M156.2 247.3l.6 .2"/>
<path d="M156.3 247.6h.1M156.4 247.6h.1M156.7 247.5l-.3 .1M156.7 247.5h.1M156.8 247.5l-.5 .1M157.7 247h.1M157.7 247l-1 .5M157.8 247l-1 .5M157.8 247l.2 .2M157.8 247h.1M157.8 247l.2 .1M158 247.2a1.3 1.3 0 0 0 1.9 .2"/>
<path d="M158 247.2l-8.3 4.8M158 247.1l.3 .3M158 247.1v.1M158 247.2h.1M158.3 247.4h.1M159.6 247.1a1.44 1.44 0 0 1-1.3 .2M159.6 247.1h.1M159.7 247.1l-.9 .3-.6-.1M159.7 247.1l.1 .1M159.8 247.2l.1 .2M159.8 247.2l-.7 .3-.7-.1M181.2 257.2l6.6 3.8"/>
<path d="M181.3 257.1l6.5 3.8M182.2 256.6l6.6 3.8M183.1 257.7h.5a.23 .23 0 0 1-.3 .2 .23 .23 0 0 1-.2-.2zM183.1 257.8h.5M183.4 255.9l1.2 .7M183.9 255.6l1.2 .7M184.6 256.6l4.2 2.2M184.7 249.7l4.5 2.6M185.1 256.3l-.5 .3M185.1 256.3l4.2 2.2M188.8 258.8v1.6M189.2 252.3l-38.9 22.4"/>
<path d="M189.2 252.3v.3l-38.9 22.4M189.3 258.5l-.5 .3M189.3 258.5l-.4 .3v1.7l-.9 .5M121 265.8a1.03 1.03 0 0 1 1 .4 1.03 1.03 0 0 1 0 1.2 1.13 1.13 0 0 1-1-1.6zM121 265.8a.94 .94 0 0 1 .9 .5 .94 .94 0 0 1 0 1 1.02 1.02 0 0 1-.9-1.5zM121 265.7a.9 .9 0 0 1 1.5 .6M121.1 265.8a1.02 1.02 0 0 0 .9 1.5M121.3 266.3l.1-.1a.35 .35 0 0 1 .3 .3 .35 .35 0 0 1-.1 .4l-.2-.2zM121.4 266.2a.35 .35 0 0 1 .4 .2 .35 .35 0 0 1-.1 .4M121.5 265.3v.2M121.5 265.3l1.4 .8-.5 .2M121.5 265.3l24.1 13.8"/>
<path d="M122.3 267.2l27.4 15.9M122.4 266.3l2.8 1.7 .2 .3h.3M122.4 266.3l2.8 1.6M122.5 266.4l-.1 .7-.4 .3M125.2 267.9l.1 .1M125.3 268l.1 .1M125.4 268.1l.2 .1M125.6 268.2h.1M125.7 268.3l.7 .4M125.7 268.3h.1M125.7 267.7v.1M125.7 268.2l.7 .4"/>
<path d="M125.7 267.7l.4 .3M125.7 267.7l-.5 .2M125.7 267.8l-.4 .2M125.7 267.8l.1 .1M125.8 267.9l.1 .1M125.8 267.9l-.4 .2M126.1 268l-.5 .2M126.1 268l-.4 .2M126.4 268.7l.3 .4 .2-.1M126.4 268.6l.1 .1M126.4 268.7l.1 .4h.2M126.4 268.7l.3 .4"/>
<path d="M126.5 268.7l.1 .1M126.6 268.8l.2 .1M126.7 269.1h.1M126.8 277.4l.3 .1 .1-.1a.26 .26 0 0 1 .2 .3 .26 .26 0 0 1-.4 .1l-.3-.1zM126.8 268.9l18.3 10.5M126.9 269h.1M126.9 268.4v.1M126.9 269l18.2 10.5 4.2 2.2M126.9 268.4l.4 .2M126.9 268.4l-.5 .2M126.9 276.3h.1M126.9 276.3v.2"/>
<path d="M126.9 276.3l.2 .1zM126.9 277.4h.2M126.9 277.2v.1M126.9 268.5l-.4 .2M126.9 268.5l.1 .1M127 268.6l.1 .1M127 268.6l-.4 .2M127.1 276.3a.17 .17 0 0 1 0 .3 .17 .17 0 0 1-.2-.1M127.1 277.4h.1M127.1 276.3v.2h-.2M127.1 276.6h-.2M127.1 276.7l-.2 .1"/>
<path d="M127.1 276.9h-.2M127.1 277.1h-.2M127.1 277.2l-.2 .1M127.2 268.6h.1M127.2 276.5l-.1 .3-.3-.1 .3-.1M127.2 276.7l-.2 .2h-.2l.3-.1M127.2 276.9l-.2 .2-.2-.1h.3M127.2 277l-.1 .2h-.3l.3-.1M127.2 277.2l-.2 .2h-.2l.1-.1M127.3 268.6l-.5 .3M135.7 274.1v.3l-.3-.2 .1-.2 .2 .4M140.2 276.7v.3l-.3-.2 .1-.2 .3 .4"/>
<path d="M145.1 279.4l4.2 2.2M145.6 279.1l-.5 .3M145.6 279.1l4.2 2.2M150.3 274.7v.3M183.1 265.7a.27 .27 0 0 0-.1 .4 .27 .27 0 0 0 .4 .1l.3-.1v-.2l-.2-.2v.2h-.3l-.1-.1M183.2 264.7v.2M183.2 265.7h.1M183.2 264.7h.1M183.2 265.8h.2M183.2 265.2h.1M183.2 265.5h.1M183.3 264.7l.1 .1z"/>
<path d="M183.3 264.7h-.1M183.4 264.7l.1 .3h-.4l.1-.1M183.4 264.8l-.2 .1M183.4 265h-.2M183.4 265.1l-.2 .1M183.4 265.3h-.2M183.4 265.5h-.2M183.4 265.6l-.2 .1M183.4 265.8h.1M183.5 264.9v.2h-.4l.1-.1 .2 .1M183.5 265.1l-.1 .2h-.3l.3-.1M183.5 265.3v.1l-.4 .1 .3-.1"/>
<path d="M183.5 265.4l-.2 .3-.2-.1 .3-.1M183.5 265.6l-.1 .2h-.3l.1-.1M187.8 260.9h.2M187.8 261h.2M187.8 260.9v.1M188 260.9v.1M188.8 260.4l-.8 .5M145 287.8l-.2 .1a.32 .32 0 0 0 .3 .4 .32 .32 0 0 0 .4-.4l-.4 .1-.1-.2M145 286.7h.1M145 286.7v.2l.2-.1M145 287.2h.2M145 287.9h.2"/>
<path d="M145 287.7v.1M145.1 286.7l.1 .1zM145.2 286.8l.1 .2-.3 .1v-.2M145.2 287l-.2 .1M145.2 287.3l-.2 .1M145.2 287.5h-.2M145.2 287.7l-.2 .1M145.2 287.8v.1M145.3 287l-.2 .2h-.1l.2-.1M145.3 287.1v.2h-.3h.2M145.3 287.3v.2h-.3l.2-.1M145.3 287.5v.2h-.3l.2-.1"/>
<path d="M145.3 287.6l-.1 .3h-.2v-.2M149.3 281.7l.4-.3v1.7M149.3 281.6v.1M149.8 281.3l-.5 .3M149.8 281.3v1.7l.8-.5M149.8 281.9l.8 .5v.2l-.9 .5"/>
<circle cx="182.5" cy="77.9" r=".18"/>
<circle cx="196.1" cy="149.2" r=".17"/>
<circle cx="66.5" cy="166.3" r=".08"/>
<circle cx="43" cy="206.9" r=".21"/>
<circle cx="46.6" cy="208.4" r=".18"/>
<circle cx="46.6" cy="213.6" r=".18"/>
<circle cx="147.4" cy="256.6" r=".22"/>
</g>
<text font-size="4.8" x="8.6" y="11.6">ART. 742334 - Placard KLAR de dos cajónes y cuatro puertas.</text>
<g font-size="4.1">
<text x="13.4" y="26.7">3</text>
<text x="17.1" y="26.7">Armado de cajones</text>
<text x="23.2" y="45">Coloque 2 tarugos</text>
<text x="21.9" y="49">6x30 en el fondo de</text>
<text x="23.4" y="53">cajón N, 2 mas en</text>
<text x="25.5" y="57">cada uno de los</text>
<text x="23.4" y="61">costados de cajón</text>
<text x="30.1" y="65">M a su vez</text>
<text x="22.8" y="69">encastrar las cajas</text>
<text x="23.9" y="77">adhesivo en cada</text>
<text x="25.1" y="73">mini fix. Agregar</text>
<text x="23.4" y="81">perforación donde</text>
<text x="28.8" y="85">lleve tarugo.</text>
<text x="17.6" y="125.8">entre M-N-M, ingrese el frente de cajón</text>
<text x="19" y="121.8">Una vez armada la estructura tipo &quot;U&quot;</text>
<text x="17.8" y="129.8">L ajuste los pernos mini fix girando 180</text>
<text x="19.4" y="137.8">agregado el adhesivo anteriormente.</text>
<text x="22.2" y="133.8">grados las cajas mini fix.Habiendo</text>
<text x="20.2" y="141.9">Luego ajuste el fondo y los costados</text>
<text x="21.8" y="145.9">mediante los dos tornillos de 4 cm.</text>
<text x="154" y="190.7">Atornille 2 minifix en el</text>
<text x="158.7" y="194.7">frente de cajón L.</text>
<text x="22.1" y="251.9">Desde abajo introduzca el piso de cajón</text>
<text x="24.4" y="255.9">sobre el canal del frente de cajón L, y</text>
<text x="26.9" y="259.9">clave este siguiendo una escuadra</text>
<text x="29.2" y="263.9">correcta del cajón sobre los filos</text>
<text x="24" y="267.9">inferiores de los costados y del fondo.</text>
<text x="22.5" y="271.9">Finalmente atornille las guías metálicas</text>
<text x="26.9" y="275.9">como muestra la figura mediante 4</text>
<text x="43" y="279.9">tornillos de 2 cm.</text>
</g>
<g font-size="4">
<text x="158.4" y="64.8">M</text>
<text x="114.2" y="77.9">N</text>
<text x="91.5" y="101.4">M</text>
<text x="171.2" y="147.1">L</text>
<text x="67.2" y="182.8">M</text>
<text x="37" y="187.1">N</text>
<text x="28.8" y="204">M</text>
<text x="66.7" y="213.3">L</text>
<text x="170.6" y="231.4">M</text>
<text x="144.5" y="235.8">N</text>
<text x="176.2" y="246.7">L</text>
<text x="134.4" y="253">M</text>
</g>
<text font-size="3.6" x="186.1" y="288.8">Pagina 3</text>
<text font-size="2.7" x="164.1" y="122.6" transform="rotate(-45 164.1 122.6)">COLA</text>
</svg>
